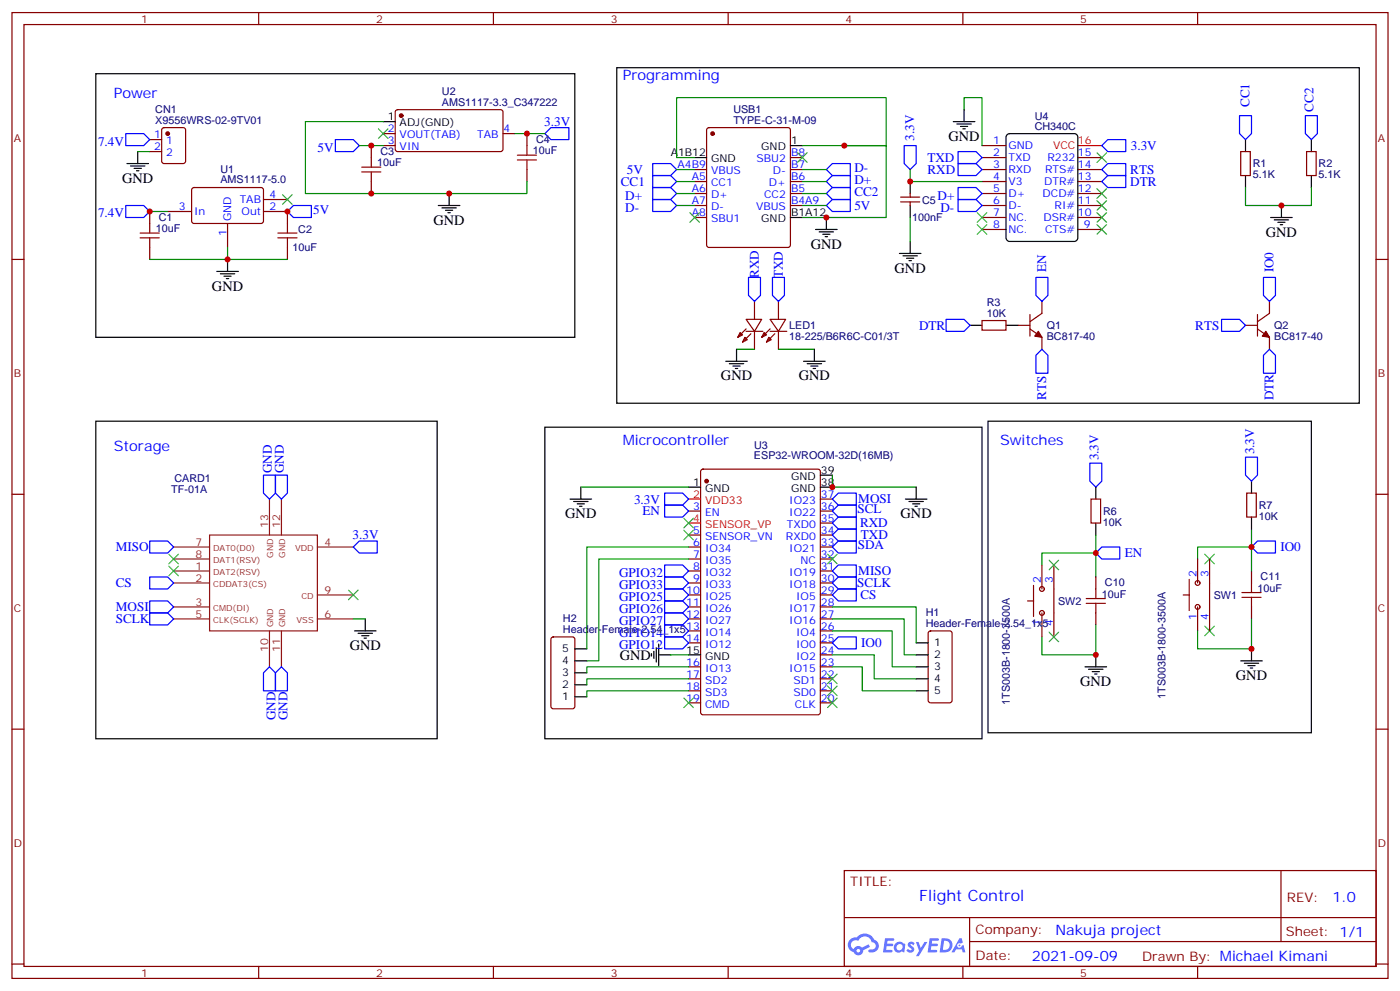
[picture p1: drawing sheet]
<svg xmlns="http://www.w3.org/2000/svg" width="412mm" height="292mm" viewBox="0 0 412 292" stroke-linecap="round" stroke-linejoin="round" font-family="sans-serif">
<g fill="none" stroke="#870000" stroke-width=".35">
<path d="M3.5 3.7h405.4v284.3h-405.4zM7.1 7.2h398.2v277.3h-398.2zM76.2 3.7v3.5M145.3 3.7v3.5M214.5 3.7v3.5M283.6 3.7v3.5M352.8 3.7v3.5M3.5 76.4h3.6M405.3 76.4h3.6M3.5 145.5h3.6M405.3 145.5h3.6M3.5 214.7h3.6"/>
<path d="M405.3 214.7h3.6M248.7 256.3h156.6v28.2h-156.6zM377.3 256.3v20.9M248.7 270.1h156.5M285.6 277.2h119.6M285.6 270.1v14.2M3.5 283.8h3.6M76.2 284.5v3.5M145.3 284.5v3.5M214.5 284.5v3.5M283.6 284.5v3.5M352.8 284.5v3.5"/>
<path d="M405.3 283.8h3.6"/>
</g>
<g fill="#5487ff">
<path d="M267.7 277.5a1.22 1.22 0 0 1 1.7 .2l-.4 .6a.47 .47 0 0 0-.3-.4 .47 .47 0 0 0-.5 .2l.1 .2a1.14 1.14 0 0 1 .8 1.8 1.14 1.14 0 0 1-1.9 0l-.2-.2 .5-.6 .7 .5a.29 .29 0 0 0 .3-.3 .29 .29 0 0 0-.2-.3 1.04 1.04 0 0 1-.6-1.7z"/>
<path d="M260.7 276.2h2.4l.3 .2-.2 .5-1.8 .1-.1 .8h1.5l.3 .4-.3 .4h-1.6l-.2 1.1h1.7l.2 .3-.2 .3-2.6 .1z"/>
<path d="M273.8 276.2h2.4l.3 .2-.1 .5-1.8 .1-.2 .8h1.6l.3 .4-.4 .4-1.6-.1-.1 1.1 1.7 .1 .2 .3-.2 .3-2.6 .1z"/>
<path d="M282.6 276.2h.7l.3 1.3-.6 .3a.69 .69 0 0 0-1 .3 .69 .69 0 0 0 .4 .9 .69 .69 0 0 0 .9-.6l.5-.2 .6 2.2h-.8l-.2-.9h-1.8l-.5 .9h-.8z"/>
<path d="M269.8 277.3h.8l.6 1.8 1.1-1.8h.9l-2.6 4.2h-.8l.9-1.5z"/>
<path d="M277.4 276.2l-.6 4.2h1.3a2.11 2.11 0 0 0 2.5-2.1 2.11 2.11 0 0 0-2.5-2.1zM278.1 277a1.39 1.39 0 0 1 1.7 1.4 1.39 1.39 0 0 1-1.8 1.2h-.3z"/>
<path d="M263.7 277.8a1.54 1.54 0 0 0-.1 2.2 1.54 1.54 0 0 0 2.2 .1l.6 .3 .3-2.3-.2-.3h-.4a1.49 1.49 0 0 0-2.4 0zM264 278.8a.94 .94 0 0 1 1.8 0 .94 .94 0 0 1-1.8 0z"/>
<path d="M250.4 276.6a2.18 2.18 0 0 0 1.1 3.7 1.44 1.44 0 0 0 1.6 .9 1.44 1.44 0 0 0 1.2-1.4l2-1.1-.5-.7-1.9 1a1.47 1.47 0 0 0-2.4 .4 1.39 1.39 0 0 1-.7-1.9 1.39 1.39 0 0 1 2-.5 2.12 2.12 0 0 1 2.2-1.3 2.12 2.12 0 0 1 1.9 1.7 1.14 1.14 0 0 1 1.1 1.4 1.14 1.14 0 0 1-1.7 .7 .43 .43 0 0 0-.5 .4 .43 .43 0 0 0 .4 .5 1.98 1.98 0 0 0 2.5-1.2 1.98 1.98 0 0 0-1.2-2.6 3.1 3.1 0 0 0-5.3-.6l-.9 .1zM252.3 279.9a.55 .55 0 0 1 1.1 0 .55 .55 0 0 1-1.1 0z"/>
<circle cx="282.6" cy="278.3" r=".26"/>
</g>
<g fill="none" stroke="#000" stroke-width=".35">
<path d="M181.7 19.9h218.7v98.8h-218.7zM28.2 21.7h141.1v77.6h-141.1zM112.9 35.8h3.5M280.8 35.8h6.4M281.9 36.5h4.2M282.9 37.2h2.1M283.6 37.9h.7M284 32.3v3.5M296.6 39.8l.8-.5h19l.9 .5 .2 .6v29.6l-.5 .9-.6 .2h-19l-.9-.5-.2-.6v-29.6zM37.4 48.2h6.3M38.5 48.9h4.2M39.5 49.6h2.1"/>
<path d="M40.2 50.3h.7M40.6 44.6v3.6M132.3 57v3.5M204.6 46.4h3.5M232.8 42.9h3.6M268.1 53.4v3.6M366.9 41.1v3.5M366.9 51.7v3.5M386.3 41.1v3.5M386.3 51.7v3.5M63.9 79.9h6.3M67 76.4v3.5"/>
<path d="M129.1 60.5h6.4M130.2 61.2h4.2M131.2 61.9h2.1M131.9 62.6h.7M232.8 64h3.6M240.2 67.6h6.4M241.3 68.3h4.2M242.4 69h2.1M243.1 69.7h.7M243.4 64v3.6M264.9 74.6h6.4M266 75.3h4.2"/>
<path d="M267.1 76h2.1M267.8 76.7h.7M268.1 60.5v3.5M268.1 71.1v3.5M374.3 64h6.3M375.4 64.7h4.2M376.4 65.4h2.1M377.1 66.1h.7M377.5 60.5v3.5M64.9 80.6h4.2M66 81.3h2.1M66.7 82h.7"/>
<path d="M285.8 95.8h3.5M296.3 95.8h3.6M213.8 106.4h6.3M214.8 107.1h4.3M215.9 107.8h2.1M216.6 108.5h.7M217 102.8v3.6M236.7 106.4h6.4M237.8 107.1h4.2M238.8 107.8h2.1M239.5 108.5h.7M239.9 102.8v3.6"/>
<path d="M28.2 124h100.6v93.5h-100.6zM160.5 125.8h128.8v91.7h-128.8zM241.7 139.9h3.5M291 124h95.3v91.7h-95.3zM167.9 146.9h6.4M169 147.6h4.2M170 148.3h2.2M170.7 149h.7M171.1 143.4v3.5M202.8 143.4h3.6M241.7 143.4h3.5M266.7 146.9h6.3"/>
<path d="M267.8 147.6h4.2M268.8 148.3h2.1M269.5 149h.7M269.9 143.4v3.5M322.8 143.4v3.5M322.8 154v3.5M368.7 141.6v3.6M368.7 152.2v3.6M104.4 185.7h6.4M105.5 186.4h4.2M106.5 187.1h2.2M107.2 187.9h.7"/>
<path d="M107.6 182.2v3.5M169.3 194.6h3.6M169.3 198.1h3.6M169.3 191h3.6M191.9 192.4v.7M192.6 191.7v2.2M193.3 190.7v4.2M194 192.8h3.6M194 189.6v6.4M202.8 192.8h3.6M269.9 192.8h3.5M269.9 196.3h3.5"/>
<path d="M269.9 189.3h3.5M269.9 199.8h3.5M319.6 196.3h6.4M320.7 197h4.2M321.7 197.7h2.1M322.4 198.4h.7M322.8 192.8v3.5M365.5 194.6h6.3M366.5 195.3h4.3M367.6 196h2.1M368.3 196.7h.7M368.7 191v3.6"/>
<path d="M169.3 205.1h3.6M169.3 201.6h3.6M269.9 203.4h3.5"/>
</g>
<g fill="none" stroke="#870000" stroke-width=".35">
<path d="M47.9 37.8l.4-.2h5.7l.6 .4 .1 9.4-.5 .7-5.9 .1-.6-.5-.1-9.4zM112.9 39.3h3.5M116.7 32.5l.4-.2h30.6l.5 .7-.1 11.2-.6 .4h-30.7l-.4-.7v-10.9zM148.2 39.3h3.5M155.2 39.3v3.6M208.4 37.8l.4-.2h23.3l.5 .2 .2 .5v33.8l-.2 .5-.5 .2h-23.3l-.5-.2-.2-.5v-33.8zM44.1 41.1h3.5M44.1 44.6h3.5M56.7 55.4l.4-.2 20.1 .1 .4 .6-.1 9.5-.6 .4-20-.1-.5-.6v-9.2zM77.6 58.7h7.1M109.4 42.9v3.5M109.4 53.4v3.6"/>
<path d="M112.9 42.9h3.5M155.2 49.9v3.5M204.6 49.9h3.5M204.6 53.4h3.5M204.6 57h3.5M232.8 49.9h3.6M232.8 53.4h3.6M232.8 57h3.6M232.8 46.4h3.6M265.3 59.4h5.6M265.3 58h5.6M268.1 57v1"/>
<path d="M268.1 59.4v1.1M289.3 42.9h7M289.3 49.9h7M289.3 53.4h7M289.3 57h7M289.3 46.4h7M317.5 49.9h7.1M317.5 53.4h7.1M317.5 57h7.1M317.5 46.4h7.1M365.5 44.6h2.8v7.1h-2.8zM384.9 44.6h2.8v7.1h-2.8z"/>
<path d="M44.1 62.3v3.5M44.1 72.8v3.6M49.4 62.3h7M67 65.8v7M77.6 62.3h7.1v3.5M84.7 72.8v3.6M204.6 60.5h3.5M204.6 64h3.5M232.8 60.5h3.6M289.3 60.5h7M289.3 64h7M289.3 67.6h7"/>
<path d="M317.5 60.5h7.1M317.5 64h7.1M317.5 67.6h7.1M218 97.9l.7 .7-1.4 .7zM219.4 99.3l.7 .7-1.4 .7zM219.8 94h4.6l-2.2 3.5zM219.8 96.8l-2.5 2.5M219.8 97.5h4.9M221.2 98.2l-2.5 2.5M222.2 88.7v5.3M222.2 97.5v5.3M225.1 97.9l.7 .7-1.4 .7z"/>
<path d="M226.5 99.3l.7 .7-1.4 .7zM226.8 94h4.6l-2.1 3.5zM226.8 97.5h5M226.8 96.8l-2.4 2.5M228.2 98.2l-2.4 2.5M229.3 88.7v5.3M229.3 97.5v5.3M289.3 94.4h7v2.8h-7zM299.9 95.8h3.5M303.4 96.8l3.5 2.5v3.5M303.4 92.6v6.4M306.9 88.7v3.6l-3.5 2.4"/>
<path d="M366.9 95.8h3.5M370.4 96.8l3.5 2.5v3.5M370.4 92.6v6.4M373.9 88.7v3.6l-3.5 2.4M206.6 138.3l.5-.2h33.8l.7 .4 .1 71.2-.5 .7h-34.1l-.7-.4v-71.2zM202.8 150.5h3.6M202.8 157.5h3.6M241.7 150.5h3.5M241.7 157.5h3.5M241.7 154h3.5M241.7 146.9h3.5M321.4 146.9h2.8v7.1h-2.8z"/>
<path d="M367.2 145.2h2.9v7h-2.9zM202.8 161h3.6M202.8 164.6h3.6M202.8 168.1h3.6M202.8 171.6h3.6M202.8 175.2h3.6M202.8 178.7h3.6M241.7 161h3.5M241.7 164.6h3.5M241.7 168.1h3.5M241.7 171.6h3.5M241.7 175.2h3.5"/>
<path d="M241.7 178.7h3.5M302.7 176.9h1.7M304.4 172.3v9.2M306.9 166.3v7.1M310.4 166.3v21.2M322.8 169.9v3.5M348.5 175.2h1.8M350.3 170.6v9.1M352.8 164.6v7M352.8 178.7v7M356.3 164.6v21.1M368.7 168.1v3.5"/>
<path d="M368.7 178.7v3.5M162.5 187.7l.5-.2h5.6l.7 .4v20.1l-.4 .6-5.9 .1-.7-.5v-20zM202.8 182.2h3.6M202.8 185.7h3.6M202.8 189.3h3.6M202.8 196.3h3.6M202.8 199.8h3.6M241.7 182.2h3.5M241.7 185.7h3.5M241.7 189.3h3.5M241.7 196.3h3.5M241.7 199.8h3.5"/>
<path d="M241.7 192.8h3.5M273.6 185.9l.5-.2h5.7l.6 .5 .1 20-.5 .6-5.9 .1-.6-.5-.1-20zM306.9 180.4v7.1M322.8 180.4v3.6M202.8 203.4h3.6M202.8 206.9h3.6M241.7 203.4h3.5M241.7 206.9h3.5"/>
<circle cx="306.9" cy="173.4" r=".71"/>
<circle cx="352.8" cy="171.6" r=".71"/>
<circle cx="352.8" cy="178.7" r=".71"/>
<circle cx="306.9" cy="180.4" r=".71"/>
</g>
<g fill="#870000" stroke="#870000" stroke-width=".35">
<path d="M305.9 97.5l1 1.8-2.1-.3z"/>
<path d="M372.9 97.5l1 1.8-2.1-.3z"/>
<circle cx="49.4" cy="39.3" r=".53"/>
<circle cx="118.2" cy="34" r=".53"/>
<circle cx="208.1" cy="141.6" r=".53"/>
<circle cx="209.9" cy="39.3" r=".53"/>
</g>
<g fill="none" stroke="#00f" stroke-width=".35">
<path d="M37 39.3h5.3l1.8 1.8-1.8 1.8h-5.3zM160.5 39.3l1.8-1.7h5.3v3.5h-5.3zM365.1 34h3.6v5.3l-1.8 1.8-1.8-1.8zM384.5 34h3.6v5.3l-1.8 1.8-1.8-1.8zM98.8 41.1h5.3l1.7 1.8-1.7 1.7h-5.3zM192.3 48.2h5.3l1.7 1.7-1.7 1.8h-5.3zM192.3 51.7h5.3l1.7 1.7-1.7 1.8h-5.3zM192.3 55.2h5.3l1.7 1.8-1.7 1.7h-5.3zM192.3 58.7h5.3l1.7 1.8-1.7 1.8h-5.3zM243.4 57l1.8-1.8h5.3v3.5h-5.3zM243.4 49.9l1.8-1.7h5.3v3.5h-5.3zM243.4 53.4l1.8-1.7h5.3v3.5h-5.3z"/>
<path d="M266.3 42.9h3.6v5.3l-1.8 1.7-1.8-1.7zM282.2 44.6h5.3l1.8 1.8-1.8 1.8h-5.3zM282.2 48.2h5.3l1.8 1.7-1.8 1.8h-5.3zM282.2 55.2h5.3l1.8 1.8-1.8 1.7h-5.3zM282.2 58.7h5.3l1.8 1.8-1.8 1.8h-5.3zM324.6 53.4l1.7-1.7h5.3v3.5h-5.3zM326.3 41.1h5.3v3.5h-5.3l-1.7-1.7zM326.3 48.2h5.3v3.5h-5.3l-1.7-1.8zM37 60.5h5.3l1.8 1.8-1.8 1.7h-5.3zM84.7 62.3l1.7-1.8h5.3v3.5h-5.3zM243.4 60.5l1.8-1.8h5.3v3.6h-5.3zM220.5 81.7h3.5v5.3l-1.8 1.7-1.7-1.7z"/>
<path d="M227.5 81.7h3.6v5.3l-1.8 1.7-1.8-1.7zM278.7 94h5.3l1.8 1.8-1.8 1.7h-5.3zM305.2 81.7h3.5v5.3l-1.8 1.7-1.7-1.7zM359.8 94h5.3l1.8 1.8-1.8 1.7h-5.3zM372.2 81.7h3.5v5.3l-1.8 1.7-1.7-1.7zM306.9 102.8l1.8 1.8v5.3h-3.5v-5.3zM373.9 102.8l1.8 1.8v5.3h-3.5v-5.3zM77.6 139.9h3.5v5.3l-1.7 1.7-1.8-1.7zM81.1 139.9h3.6v5.3l-1.8 1.7-1.8-1.7zM321 136.3h3.6v5.3l-1.8 1.8-1.8-1.8zM366.9 134.6h3.5v5.3l-1.7 1.7-1.8-1.7zM44.1 159.3h5.3l1.8 1.7-1.8 1.8h-5.3z"/>
<path d="M195.8 145.2h5.3l1.7 1.7-1.7 1.8h-5.3zM195.8 148.7h5.3l1.7 1.8-1.7 1.7h-5.3zM245.2 154l1.7-1.8h5.3v3.6h-5.3zM245.2 157.5l1.7-1.7h5.3v3.5h-5.3zM245.2 146.9l1.7-1.7h5.3v3.5h-5.3zM245.2 150.5l1.7-1.8h5.3v3.5h-5.3zM44.1 176.9h5.3l1.8 1.8-1.8 1.7h-5.3zM44.1 169.9h5.3l1.8 1.7-1.8 1.8h-5.3zM104.1 161l1.7-1.7h5.3v3.5h-5.3zM195.8 166.3h5.3l1.7 1.8-1.7 1.8h-5.3zM195.8 169.9h5.3l1.7 1.7-1.7 1.8h-5.3zM195.8 173.4h5.3l1.7 1.8-1.7 1.7h-5.3z"/>
<path d="M195.8 176.9h5.3l1.7 1.8-1.7 1.7h-5.3zM245.2 168.1l1.7-1.8h5.3v3.6h-5.3zM245.2 171.6l1.7-1.7h5.3v3.5h-5.3zM245.2 175.2l1.7-1.8h5.3v3.5h-5.3zM245.2 161l1.7-1.7h5.3v3.5h-5.3zM322.8 162.8l1.8-1.8h5.2v3.6h-5.2zM368.7 161l1.7-1.7h5.3v3.5h-5.3zM44.1 180.4h5.3l1.8 1.8-1.8 1.8h-5.3zM79.4 196.3l1.7 1.8v5.3h-3.5v-5.3zM82.9 196.3l1.8 1.8v5.3h-3.6v-5.3zM195.8 180.4h5.3l1.7 1.8-1.7 1.8h-5.3zM195.8 184h5.3l1.7 1.7-1.7 1.8h-5.3z"/>
<path d="M195.8 187.5h5.3l1.7 1.8-1.7 1.7h-5.3zM245.2 189.3l1.7-1.8h5.3v3.5h-5.3z"/>
</g>
<g fill="none" stroke="#a10000" stroke-width=".35">
<path d="M106.5 50.6h5.7M106.5 49.2h5.7M109.4 46.4v2.8M109.4 50.6v2.8M152.4 47.1h5.6M152.4 45.7h5.6M155.2 42.9v2.8M155.2 47.1v2.8M41.3 70h5.6M41.3 68.6h5.6M44.1 65.8v2.8M44.1 70v2.8"/>
<path d="M81.8 70h5.7M81.8 68.6h5.7M84.7 65.8v2.8M84.7 70v2.8M320 177.6h5.6M320 176.2h5.6M322.8 173.4v2.8M322.8 177.6v2.8M365.8 175.9h5.7M365.8 174.4h5.7M368.7 171.6v2.8M368.7 175.9v2.8"/>
</g>
<g fill="none" stroke="#008700" stroke-width=".35">
<path d="M112.9 35.8h-22.9v21.2h65.2v-3.6M151.7 39.3h8.8M284 32.3v-3.5h5.3v14.1M40.6 44.6h3.5M105.8 42.9h7.1M199.3 49.9h5.3M199.3 53.4h5.3M199.3 57h5.3M236.4 42.9h24.7v-14.1h-61.8v17.6h5.3M236.4 49.9h7M236.4 53.4h7M236.4 57h7"/>
<path d="M248.7 42.9h12.4v21.1h-24.7M268.1 49.9v3.5h21.2M366.9 55.2v5.3h19.4v-5.3M44.1 62.3h5.3M44.1 76.4h40.6M67 72.8v3.6M199.3 60.5h5.3M236.4 60.5h7M268.1 64v7.1M217 102.8h5.2M229.3 102.8h10.6M245.2 139.9v3.5h24.7"/>
<path d="M171.1 143.4h31.7M322.8 157.5v5.3M368.7 155.8v5.2M202.8 161h-29.9v30M202.8 164.6h-26.4v30h-3.5M245.2 178.7h24.7v10.6M306.9 166.3v-3.5h15.9v7.1M352.8 164.6v-3.6h15.9v7.1M104.1 182.2h3.5M197.6 192.8h5.2M202.8 196.3h-29.9v1.8M202.8 199.8h-29.9v1.8"/>
<path d="M245.2 182.2h21.1v10.6h3.6M245.2 185.7h17.6v10.6h7.1M245.2 192.8h12.3v7h12.4M245.2 196.3h8.8v7.1h15.9M322.8 184v8.8h-15.9v-5.3M368.7 182.2v8.8h-15.9v-5.3M202.8 203.4h-29.9v1.7"/>
</g>
<path d="M317.5 42.9h7.1M202.8 146.9h3.6M202.8 154h3.6" fill="none" stroke="#f00" stroke-width=".35"/>
<g fill="none" stroke="#3c3" stroke-width=".35">
<path d="M111.5 37.9l2.8 2.8M114.3 37.9l-2.8 2.8M83.3 57.3l2.8 2.8M86.1 57.3l-2.8 2.8M234.9 45l2.9 2.8M237.8 45l-2.9 2.8M323.1 55.6l2.9 2.8M323.1 59.1l2.9 2.8M323.1 45l2.9 2.8M326 55.6l-2.9 2.8M326 59.1l-2.9 2.8M326 45l-2.9 2.8"/>
<path d="M203.2 62.6l2.8 2.8M206 62.6l-2.8 2.8M287.9 62.6l2.8 2.8M287.9 66.1l2.8 2.9M290.7 62.6l-2.8 2.8M290.7 66.1l-2.8 2.9M323.1 62.6l2.9 2.8M323.1 66.1l2.9 2.9M326 62.6l-2.9 2.8M326 66.1l-2.9 2.9M201.4 152.6l2.9 2.8M201.4 156.1l2.9 2.8"/>
<path d="M204.3 152.6l-2.9 2.8M204.3 156.1l-2.9 2.8M49.7 163.2l2.9 2.8M49.7 166.7l2.9 2.8M52.6 163.2l-2.9 2.8M52.6 166.7l-2.9 2.8M102.7 173.7l2.8 2.9M105.5 173.7l-2.8 2.9M243.8 163.2l2.8 2.8M246.6 163.2l-2.8 2.8M309 164.9l2.9 2.8M311.9 164.9l-2.9 2.8"/>
<path d="M354.9 163.2l2.8 2.8M357.7 163.2l-2.8 2.8M243.8 198.4l2.8 2.9M246.6 198.4l-2.8 2.9M309 186.1l2.9 2.8M311.9 186.1l-2.9 2.8M354.9 184.3l2.8 2.8M357.7 184.3l-2.8 2.8M201.4 205.5l2.9 2.8M204.3 205.5l-2.9 2.8M243.8 205.5l2.8 2.8M243.8 202l2.8 2.8"/>
<path d="M246.6 205.5l-2.8 2.8M246.6 202l-2.8 2.8"/>
</g>
<g fill="none" stroke="#8c2424" stroke-width=".35">
<path d="M61.7 157.5h31.8v28.2h-31.8zM79.4 146.9v10.6M82.9 146.9v10.6M51.2 168.1h10.5M51.2 171.6h10.5M51.2 178.7h10.5M51.2 161h10.5M51.2 164.6h10.5M93.5 161h10.6M93.5 175.2h10.6M51.2 182.2h10.5M79.4 185.7v10.6"/>
<path d="M82.9 185.7v10.6M93.5 182.2h10.6"/>
</g>
<g fill="#c00">
<circle cx="44.1" cy="62.3" r=".88"/>
<circle cx="67" cy="76.4" r=".88"/>
<circle cx="84.7" cy="62.3" r=".88"/>
<circle cx="109.4" cy="42.9" r=".88"/>
<circle cx="155.2" cy="39.3" r=".88"/>
<circle cx="132.3" cy="57" r=".88"/>
<circle cx="377.5" cy="60.5" r=".88"/>
<circle cx="268.1" cy="53.4" r=".88"/>
<circle cx="322.8" cy="162.8" r=".88"/>
<circle cx="368.7" cy="161" r=".88"/>
<circle cx="368.7" cy="191" r=".88"/>
<circle cx="322.8" cy="192.8" r=".88"/>
<circle cx="248.7" cy="42.9" r=".88"/>
<circle cx="243.4" cy="64" r=".88"/>
<circle cx="109.4" cy="57" r=".88"/>
<circle cx="245.2" cy="143.4" r=".88"/>
</g>
<text font-size="4.6" fill="#00f" x="270.8" y="265.3">Flight Control</text>
<g font-size="4.2" fill="#00f">
<text x="183.4" y="23.5">Programming</text>
<text x="33.5" y="28.8">Power</text>
<text x="183.4" y="131.1">Microcontroller</text>
<text x="294.6" y="131.1">Switches</text>
<text x="33.5" y="132.8">Storage</text>
<text x="392.5" y="265.6">1.0</text>
<text x="310.9" y="275.1">Nakuja project</text>
<text x="304" y="282.9">2021-09-09</text>
</g>
<g font-size="4.2">
<text x="279.4" y="41.5">GND</text>
<text x="36" y="53.8">GND</text>
<text x="127.7" y="66.1">GND</text>
<text x="372.9" y="69.7">GND</text>
<text x="238.8" y="73.2">GND</text>
<text x="263.5" y="80.3">GND</text>
<text x="62.4" y="85.5">GND</text>
<text x="212.4" y="112">GND</text>
<text x="235.3" y="112">GND</text>
<text x="166.5" y="152.6">GND</text>
<text x="265.3" y="152.6">GND</text>
<text x="103" y="191.4">GND</text>
<text x="182.6" y="194.2">GND</text>
<text x="318.2" y="202">GND</text>
<text x="364.1" y="200.2">GND</text>
</g>
<g font-size="3.9" fill="#00f">
<text x="368.1" y="31.5" transform="rotate(-90 368.1 31.5)">CC1</text>
<text x="386.9" y="32.8" transform="rotate(-90 386.9 32.8)">CC2</text>
<text x="160.3" y="37.1">3.3V</text>
<text x="269.3" y="41.4" transform="rotate(-90 269.3 41.4)">3.3V</text>
<text x="28.9" y="42.9">7.4V</text>
<text x="93.5" y="44.6">5V</text>
<text x="273.2" y="47.7">TXD</text>
<text x="333.1" y="44">3.3V</text>
<text x="184.6" y="51.2">5V</text>
<text x="251.7" y="50.6">D-</text>
<text x="273.2" y="51.2">RXD</text>
<text x="332.9" y="51.1">RTS</text>
<text x="182.9" y="54.7">CC1</text>
<text x="184.2" y="58.9">D+</text>
<text x="251.7" y="57.6">CC2</text>
<text x="251.7" y="54.1">D+</text>
<text x="276.2" y="58.8">D+</text>
<text x="332.9" y="54.7">DTR</text>
<text x="28.9" y="64">7.4V</text>
<text x="92.3" y="63">5V</text>
<text x="184.2" y="62.5">D-</text>
<text x="251.7" y="61.8">5V</text>
<text x="277" y="62.3">D-</text>
<text x="223.5" y="81.9" transform="rotate(-90 223.5 81.9)">RXD</text>
<text x="230.6" y="81.9" transform="rotate(-90 230.6 81.9)">TXD</text>
<text x="308.1" y="80.2" transform="rotate(-90 308.1 80.2)">EN</text>
<text x="375.2" y="80.2" transform="rotate(-90 375.2 80.2)">IO0</text>
<text x="270.7" y="97">DTR</text>
<text x="352.1" y="97.1">RTS</text>
<text x="308.2" y="117.6" transform="rotate(-90 308.2 117.6)">RTS</text>
<text x="375.2" y="117.9" transform="rotate(-90 375.2 117.9)">DTR</text>
<text x="323.5" y="135.6" transform="rotate(-90 323.5 135.6)">3.3V</text>
<text x="369.4" y="133.8" transform="rotate(-90 369.4 133.8)">3.3V</text>
<text x="80.1" y="139.3" transform="rotate(-90 80.1 139.3)">GND</text>
<text x="83.6" y="139.3" transform="rotate(-90 83.6 139.3)">GND</text>
<text x="186.8" y="148.2">3.3V</text>
<text x="252.8" y="148.2">MOSI</text>
<text x="189.2" y="151.7">EN</text>
<text x="252.6" y="151.2">SCL</text>
<text x="253.3" y="155.2">RXD</text>
<text x="103.9" y="158.8">3.3V</text>
<text x="252.7" y="161.7">SDA</text>
<text x="253.6" y="158.7">TXD</text>
<text x="34.1" y="162.3">MISO</text>
<text x="331.3" y="164">EN</text>
<text x="377.2" y="162.3">IO0</text>
<text x="34.1" y="172.9">CS</text>
<text x="182.4" y="169.9">GPIO32</text>
<text x="182.4" y="173.4">GPIO33</text>
<text x="252.5" y="172.8">SCLK</text>
<text x="252.8" y="169.3">MISO</text>
<text x="34.1" y="179.9">MOSI</text>
<text x="182.4" y="176.9">GPIO25</text>
<text x="253.5" y="176.4">CS</text>
<text x="34.1" y="183.5">SCLK</text>
<text x="182.4" y="180.4">GPIO26</text>
<text x="182.4" y="184">GPIO27</text>
<text x="182.4" y="187.5">GPIO14</text>
<text x="182.4" y="191">GPIO12</text>
<text x="253.7" y="190.5">IO0</text>
<text x="81.2" y="212.1" transform="rotate(-90 81.2 212.1)">GND</text>
<text x="84.7" y="212.1" transform="rotate(-90 84.7 212.1)">GND</text>
</g>
<g font-size="3.9" fill="#800">
<text x="250.5" y="260.9">TITLE:</text>
<text x="379.1" y="265.6">REV:</text>
<text x="287.4" y="275.1">Company:</text>
<text x="378.7" y="275.7">Sheet: 1/1</text>
<text x="287.4" y="282.8">Date:</text>
<text x="336.4" y="282.8">Drawn By: Michael Kimani</text>
</g>
<g font-size="3.2" fill="#800">
<text x="41.6" y="6.7">1</text>
<text x="110.8" y="6.7">2</text>
<text x="179.9" y="6.7">3</text>
<text x="249.1" y="6.7">4</text>
<text x="318.2" y="6.7">5</text>
<text x="4.1" y="41.8">A</text>
<text x="405.9" y="41.8">A</text>
<text x="4.1" y="110.9">B</text>
<text x="405.9" y="110.9">B</text>
<text x="4.1" y="180.1">C</text>
<text x="405.9" y="180.1">C</text>
<text x="4.1" y="249.2">D</text>
<text x="405.9" y="249.2">D</text>
<text x="41.6" y="287.5">1</text>
<text x="110.8" y="287.5">2</text>
<text x="179.9" y="287.5">3</text>
<text x="249.1" y="287.5">4</text>
<text x="318.2" y="287.5">5</text>
</g>
<g font-size="3.2" fill="#000080">
<text x="130.2" y="28">U2</text>
<text x="45.7" y="33.2">CN1</text>
<text x="130.2" y="31.2">AMS1117-3.3_C347222</text>
<text x="216" y="33.3">USB1</text>
<text x="304.8" y="35.2">U4</text>
<text x="45.7" y="36.4">X9556WRS-02-9TV01</text>
<text x="216" y="36.5">TYPE-C-31-M-09</text>
<text x="304.8" y="38.2">CH340C</text>
<text x="112.1" y="45.6">C3</text>
<text x="157" y="45.4">10uF</text>
<text x="157.9" y="42">C4</text>
<text x="64.9" y="54">AMS1117-5.0</text>
<text x="64.9" y="50.8">U1</text>
<text x="111.1" y="49">10uF</text>
<text x="369" y="52.5">5.1K</text>
<text x="369" y="49.3">R1</text>
<text x="388.4" y="52.5">5.1K</text>
<text x="388.4" y="49.3">R2</text>
<text x="271.6" y="59.9">C5</text>
<text x="46.8" y="65">C1</text>
<text x="268.7" y="65.2">100nF</text>
<text x="45.9" y="68.4">10uF</text>
<text x="87.9" y="68.7">C2</text>
<text x="86.2" y="74">10uF</text>
<text x="290.7" y="93.3">10K</text>
<text x="290.7" y="90.1">R3</text>
<text x="232.5" y="100.1">18-225/B6R6C-C01/3T</text>
<text x="232.5" y="96.9">LED1</text>
<text x="308.3" y="100.1">BC817-40</text>
<text x="308.3" y="96.9">Q1</text>
<text x="375.4" y="100.1">BC817-40</text>
<text x="375.4" y="96.9">Q2</text>
<text x="222.1" y="135.2">ESP32-WROOM-32D(16MB)</text>
<text x="222.1" y="132.1">U3</text>
<text x="51.4" y="141.8">CARD1</text>
<text x="50.4" y="145.2">TF-01A</text>
<text x="370.8" y="149.8">R7</text>
<text x="324.9" y="154.8">10K</text>
<text x="324.9" y="151.6">R6</text>
<text x="370.8" y="153">10K</text>
<text x="325.5" y="172.6">C10</text>
<text x="371.3" y="170.8">C11</text>
<text x="311.7" y="178.1">SW2</text>
<text x="324.6" y="176">10uF</text>
<text x="357.5" y="176.3">SW1</text>
<text x="370.4" y="174.2">10uF</text>
<text x="165.8" y="183.2">H2</text>
<text x="272.7" y="184.7">Header-Female-2.54_1x5</text>
<text x="272.7" y="181.5">H1</text>
<text x="165.8" y="186.4">Header-Female-2.54_1x5</text>
<text x="297.5" y="207.6" transform="rotate(-90 297.5 207.6)">1TS003B-1800-3500A</text>
<text x="343.3" y="205.8" transform="rotate(-90 343.3 205.8)">1TS003B-1800-3500A</text>
</g>
<g font-size="3.2">
<text x="114.2" y="35.5">1</text>
<text x="117.7" y="37.2">ADJ(GND)</text>
<text x="197.6" y="46">A1B12</text>
<text x="209.4" y="47.8">GND</text>
<text x="224.2" y="44.3">GND</text>
<text x="233" y="42.5">1</text>
<text x="224.2" y="65.4">GND</text>
<text x="233" y="63.7">B1A12</text>
<text x="204.2" y="143.1">1</text>
<text x="233.1" y="141.3">GND</text>
<text x="241.8" y="143.1">38</text>
<text x="241.8" y="139.5">39</text>
<text x="207.7" y="144.8">GND</text>
<text x="233.1" y="144.8">GND</text>
<text x="275.2" y="190.3">1</text>
<text x="165.6" y="195.6">4</text>
<text x="165.6" y="192.1">5</text>
<text x="202.2" y="192.4">15</text>
<text x="207.7" y="194.2">GND</text>
<text x="275.2" y="193.9">2</text>
<text x="275.2" y="197.4">3</text>
<text x="165.6" y="202.7">2</text>
<text x="165.6" y="199.1">3</text>
<text x="275.2" y="200.9">4</text>
<text x="165.6" y="206.2">1</text>
<text x="275.2" y="204.4">5</text>
</g>
<g font-size="3.2" fill="#00f">
<text x="45.4" y="40.7">1</text>
<text x="114.2" y="39">2</text>
<text x="117.7" y="40.7">VOUT(TAB)</text>
<text x="140.6" y="40.7">TAB</text>
<text x="148.3" y="39">4</text>
<text x="45.4" y="44.3">2</text>
<text x="48.9" y="42.5">1</text>
<text x="48.9" y="46">2</text>
<text x="114.2" y="42.5">3</text>
<text x="117.7" y="44.3">VIN</text>
<text x="222.8" y="47.8">SBU2</text>
<text x="233" y="46">B8</text>
<text x="292.6" y="46">2</text>
<text x="292.6" y="42.5">1</text>
<text x="297" y="47.4">TXD</text>
<text x="297" y="43.9">GND</text>
<text x="308.5" y="47.4">R232</text>
<text x="317.5" y="46">15</text>
<text x="199.6" y="49.6">A4B9</text>
<text x="203.8" y="53.1">A5</text>
<text x="209.4" y="51.3">VBUS</text>
<text x="227.6" y="51.3">D-</text>
<text x="233" y="53.1">B6</text>
<text x="233" y="49.6">B7</text>
<text x="292.6" y="53.1">4</text>
<text x="292.6" y="49.6">3</text>
<text x="297" y="51">RXD</text>
<text x="307.9" y="51">RTS#</text>
<text x="317.5" y="49.6">14</text>
<text x="317.5" y="53.1">13</text>
<text x="70.6" y="59.8">TAB</text>
<text x="79.4" y="58.4">4</text>
<text x="203.8" y="56.6">A6</text>
<text x="209.4" y="54.9">CC1</text>
<text x="209.4" y="58.4">D+</text>
<text x="225.1" y="58.4">CC2</text>
<text x="226.5" y="54.9">D+</text>
<text x="233" y="56.6">B5</text>
<text x="292.6" y="56.6">5</text>
<text x="297" y="58">D+</text>
<text x="297" y="54.5">V3</text>
<text x="307.1" y="58">DCD#</text>
<text x="307.6" y="54.5">DTR#</text>
<text x="317.5" y="56.6">12</text>
<text x="52.7" y="61.9">3</text>
<text x="57.1" y="63.3">In</text>
<text x="68.1" y="65.1" transform="rotate(-90 68.1 65.1)">GND</text>
<text x="71.1" y="63.3">Out</text>
<text x="79.4" y="61.9">2</text>
<text x="203.8" y="60.1">A7</text>
<text x="203.8" y="63.7">A8</text>
<text x="209.4" y="61.9">D-</text>
<text x="209.4" y="65.4">SBU1</text>
<text x="222.7" y="61.9">VBUS</text>
<text x="233" y="60.1">B4A9</text>
<text x="292.6" y="63.7">7</text>
<text x="292.6" y="60.1">6</text>
<text x="297" y="65.1">NC.</text>
<text x="297" y="61.6">D-</text>
<text x="307.4" y="65.1">DSR#</text>
<text x="310.7" y="61.6">RI#</text>
<text x="317.5" y="60.1">11</text>
<text x="317.5" y="63.7">10</text>
<text x="66.7" y="69.6" transform="rotate(-90 66.7 69.6)">1</text>
<text x="292.6" y="67.2">8</text>
<text x="297" y="68.6">NC.</text>
<text x="307.9" y="68.6">CTS#</text>
<text x="319.3" y="67.2">9</text>
<text x="232.5" y="148.3">IO23</text>
<text x="241.8" y="146.6">37</text>
<text x="204.2" y="150.1">3</text>
<text x="207.7" y="151.9">EN</text>
<text x="231.8" y="155.4">TXD0</text>
<text x="232.5" y="151.9">IO22</text>
<text x="241.8" y="153.6">35</text>
<text x="241.8" y="150.1">36</text>
<text x="204.2" y="157.2">5</text>
<text x="204.2" y="160.7">6</text>
<text x="207.7" y="158.9">SENSOR_VN</text>
<text x="231.5" y="158.9">RXD0</text>
<text x="241.8" y="160.7">33</text>
<text x="241.8" y="157.2">34</text>
<text x="204.2" y="164.2">7</text>
<text x="204.2" y="167.7">8</text>
<text x="207.7" y="162.5">IO34</text>
<text x="207.7" y="166">IO35</text>
<text x="232.5" y="162.5">IO21</text>
<text x="235.8" y="166">NC</text>
<text x="241.8" y="167.7">31</text>
<text x="241.8" y="164.2">32</text>
<text x="204.2" y="171.3">9</text>
<text x="207.7" y="169.5">IO32</text>
<text x="207.7" y="173">IO33</text>
<text x="232.5" y="173">IO18</text>
<text x="232.5" y="169.5">IO19</text>
<text x="241.8" y="171.3">30</text>
<text x="306.6" y="171.6" transform="rotate(-90 306.6 171.6)">2</text>
<text x="310.1" y="171.6" transform="rotate(-90 310.1 171.6)">3</text>
<text x="352.4" y="169.9" transform="rotate(-90 352.4 169.9)">2</text>
<text x="356" y="169.9" transform="rotate(-90 356 169.9)">3</text>
<text x="202.2" y="174.8">10</text>
<text x="202.2" y="178.3">11</text>
<text x="207.7" y="176.6">IO25</text>
<text x="234.5" y="176.6">IO5</text>
<text x="241.8" y="178.3">28</text>
<text x="241.8" y="174.8">29</text>
<text x="202.2" y="181.9">12</text>
<text x="202.2" y="185.4">13</text>
<text x="207.7" y="180.1">IO26</text>
<text x="207.7" y="183.6">IO27</text>
<text x="232.5" y="183.6">IO16</text>
<text x="232.5" y="180.1">IO17</text>
<text x="241.8" y="185.4">26</text>
<text x="241.8" y="181.9">27</text>
<text x="306.6" y="184.2" transform="rotate(-90 306.6 184.2)">1</text>
<text x="310.1" y="184.2" transform="rotate(-90 310.1 184.2)">4</text>
<text x="352.4" y="182.5" transform="rotate(-90 352.4 182.5)">1</text>
<text x="356" y="182.5" transform="rotate(-90 356 182.5)">4</text>
<text x="202.2" y="188.9">14</text>
<text x="207.7" y="187.1">IO14</text>
<text x="207.7" y="190.7">IO12</text>
<text x="234.5" y="190.7">IO0</text>
<text x="234.5" y="187.1">IO4</text>
<text x="241.8" y="188.9">25</text>
<text x="202.2" y="196">16</text>
<text x="207.7" y="197.7">IO13</text>
<text x="232.5" y="197.7">IO15</text>
<text x="234.5" y="194.2">IO2</text>
<text x="241.8" y="196">23</text>
<text x="241.8" y="192.4">24</text>
<text x="202.2" y="199.5">17</text>
<text x="202.2" y="203">18</text>
<text x="207.7" y="201.3">SD2</text>
<text x="233.7" y="201.3">SD1</text>
<text x="241.8" y="203">21</text>
<text x="241.8" y="199.5">22</text>
<text x="202.2" y="206.6">19</text>
<text x="207.7" y="204.8">SD3</text>
<text x="207.7" y="208.3">CMD</text>
<text x="233.7" y="204.8">SD0</text>
<text x="234.2" y="208.3">CLK</text>
<text x="241.8" y="206.6">20</text>
</g>
<g font-size="3.2" fill="#f00">
<text x="310.2" y="43.9">VCC</text>
<text x="317.5" y="42.5">16</text>
<text x="204.2" y="146.6">2</text>
<text x="207.7" y="148.3">VDD33</text>
<text x="204.2" y="153.6">4</text>
<text x="207.7" y="155.4">SENSOR_VP</text>
</g>
<g font-size="3.2" fill="#8d2323">
<text x="79" y="155.4" transform="rotate(-90 79 155.4)">13</text>
<text x="82.5" y="155.4" transform="rotate(-90 82.5 155.4)">12</text>
<text x="57.6" y="160.7">7</text>
<text x="95.6" y="160.7">4</text>
<text x="57.6" y="167.7">1</text>
<text x="57.6" y="164.2">8</text>
<text x="57.6" y="171.3">2</text>
<text x="57.6" y="178.3">3</text>
<text x="95.6" y="174.8">9</text>
<text x="57.6" y="181.9">5</text>
<text x="95.6" y="181.9">6</text>
<text x="79" y="191.9" transform="rotate(-90 79 191.9)">10</text>
<text x="82.5" y="191.9" transform="rotate(-90 82.5 191.9)">11</text>
</g>
<g font-size="2.5" fill="#8d2323">
<text x="62.8" y="162.1">DAT0(D0)</text>
<text x="62.8" y="165.6">DAT1(RSV)</text>
<text x="80.4" y="164.2" transform="rotate(-90 80.4 164.2)">GND</text>
<text x="84" y="164.2" transform="rotate(-90 84 164.2)">GND</text>
<text x="86.9" y="162.1">VDD</text>
<text x="62.8" y="169.2">DAT2(RSV)</text>
<text x="62.8" y="172.7">CDDAT3(CS)</text>
<text x="62.8" y="179.7">CMD(DI)</text>
<text x="88.8" y="176.2">CD</text>
<text x="62.8" y="183.3">CLK(SCLK)</text>
<text x="80.4" y="184.7" transform="rotate(-90 80.4 184.7)">GND</text>
<text x="84" y="184.7" transform="rotate(-90 84 184.7)">GND</text>
<text x="87.4" y="183.3">VSS</text>
</g>
</svg>
